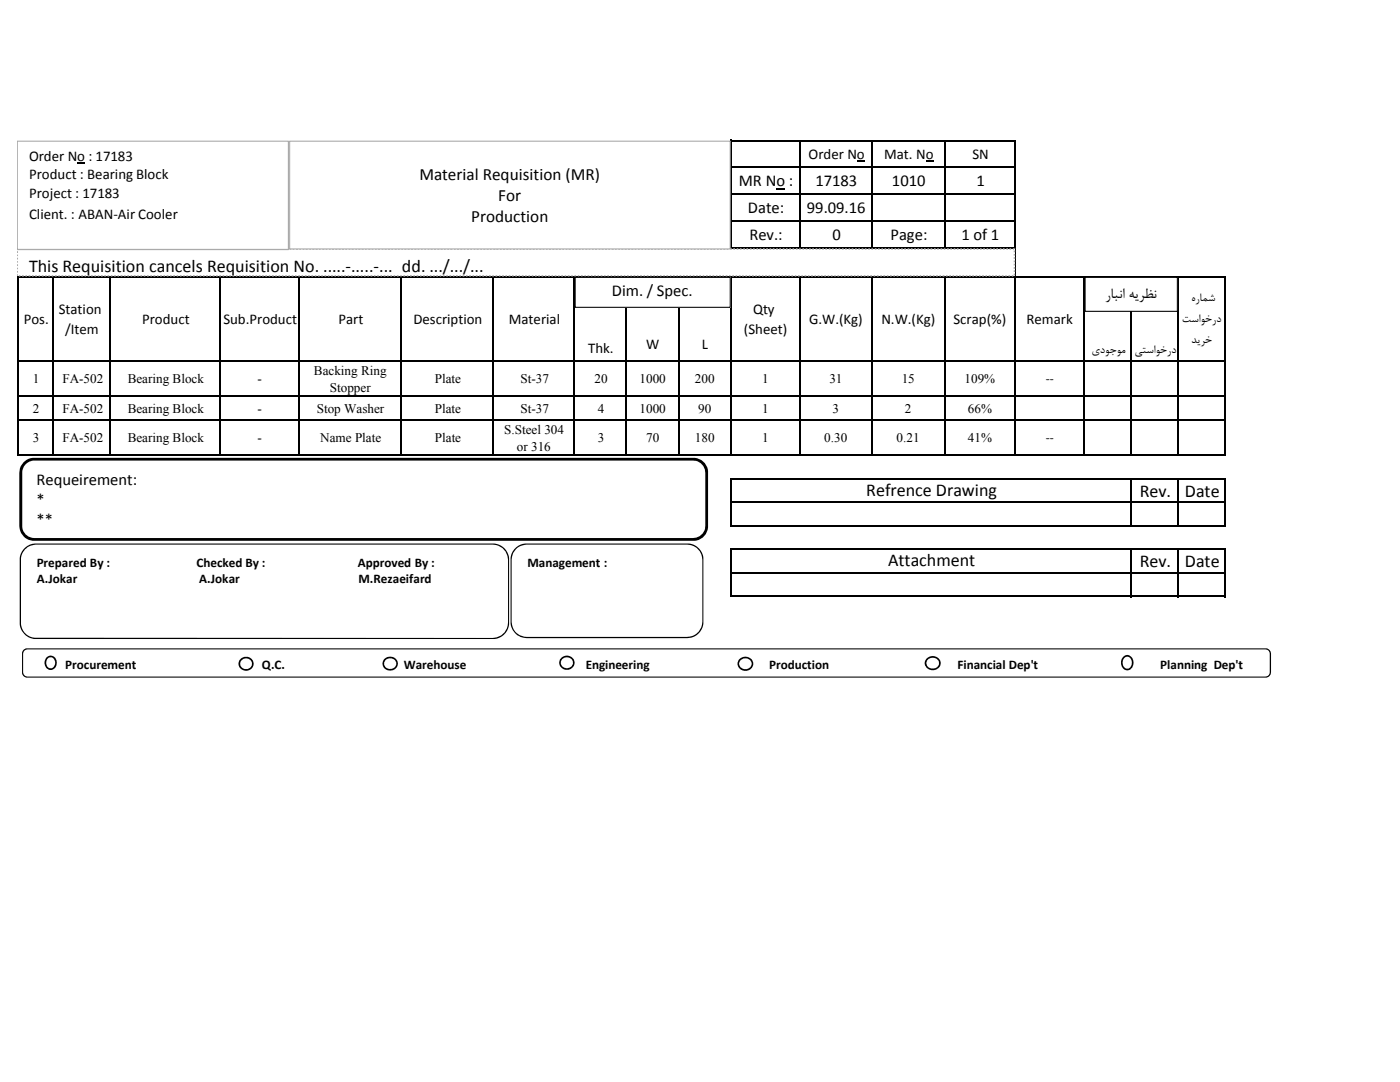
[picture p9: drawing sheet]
<svg xmlns="http://www.w3.org/2000/svg" width="279mm" height="216mm" viewBox="0 0 279 216" stroke-linecap="round" stroke-linejoin="round" font-family="sans-serif">
<path d="M154.9 37.6h1.8v.2h-1.8zM171 32.1h1.6v.2h-1.6zM184.7 32.1h1.6v.2h-1.6z" fill="#000"/>
<g fill="none" stroke="#000" stroke-width=".3">
<path d="M145.9 27.9v21.8M146 28h56.7M146 33.4h56.7M146 38.8h56.7M159.7 28.2v21.5M174 28.2v21.5M188.5 28.2v21.5M202.6 28.2v62.8M3.6 55v36M3.7 55.2h240.9M10.6 55.3v35.7M22 55.3v35.7"/>
<path d="M43.9 55.3v35.7M59.8 55.3v35.7M80 55.3v35.7M98.5 55.3v35.7M114.6 55.3v35.7M125 55.3v35.7M135.4 55.3v35.7M145.9 55.3v35.7M146 44.2h56.7M146 49.6h56.7M159.7 55.3v35.7M174 55.3v35.7"/>
<path d="M188.5 55.3v35.7M216.4 55.3v35.7M225.7 55.3v35.7M235.1 55.3v35.7M244.5 55.3v35.7M3.7 72.1h240.9M3.7 79.1h240.9M3.7 83.8h240.9M3.7 90.8h240.9M145.9 95.4v9.7M146 95.5h98.6M225.7 95.7v9.4"/>
<path d="M235.1 95.7v9.4M244.5 95.7v9.4M145.9 109.5v9.7M146 100.2h98.6M146 104.9h98.6M146 109.6h98.6M146 114.3h98.6M146 119h98.6M225.7 109.8v9.4M235.1 109.8v9.4M244.5 109.8v9.4"/>
</g>
<path d="M3.4 49.7h199v5.3h-199z" fill="#fff"/>
<path d="M3.4 54.7h.2v.3h-.2zM3.4 54.1h.2v.3h-.2zM3.4 53.4h.2v.3h-.2zM3.4 52.7h.2v.4h-.2zM3.4 52.1h.2v.3h-.2zM3.4 51.4h.2v.4h-.2zM3.4 50.8h.2v.3h-.2zM3.4 50.1h.2v.4h-.2zM3.4 49.6l.2-.1v.3h-.2l.2-.1v.1h-.2zM4 49.5h.3v.3h-.3zM4.6 49.5h.4v.3h-.4zM5.3 49.5h.3v.3h-.3zM5.9 49.5h.4v.3h-.4zM6.6 49.5h.3v.3h-.3zM7.2 49.5h.4v.3h-.4zM7.9 49.5h.4v.3h-.4zM8.6 49.5h.3v.3h-.3zM9.2 49.5h.4v.3h-.4zM9.9 49.5h.3v.3h-.3zM10.5 49.5h.4v.3h-.4zM11.2 49.5h.3v.3h-.3zM11.9 49.5h.3v.3h-.3zM12.5 49.5h.3v.3h-.3zM13.2 49.5h.3v.3h-.3zM13.8 49.5h.3v.3h-.3zM14.5 49.5h.3v.3h-.3zM15.1 49.5h.4v.3h-.4zM15.8 49.5h.3v.3h-.3zM16.4 49.5h.4v.3h-.4zM17.1 49.5h.3v.3h-.3zM17.7 49.5h.4v.3h-.4zM18.4 49.5h.4v.3h-.4zM19 49.5h.4v.3h-.4zM19.7 49.5h.4v.3h-.4zM20.4 49.5h.3v.3h-.3zM21 49.5h.4v.3h-.4zM21.7 49.5h.3v.3h-.3zM22.4 49.5h.3v.3h-.3zM23 49.5h.3v.3h-.3zM23.7 49.5h.3v.3h-.3zM24.3 49.5h.3v.3h-.3zM25 49.5h.3v.3h-.3zM25.6 49.5h.4v.3h-.4zM26.3 49.5h.3v.3h-.3zM26.9 49.5h.4v.3h-.4zM27.6 49.5h.3v.3h-.3zM28.2 49.5h.4v.3h-.4zM28.9 49.5h.4v.3h-.4zM29.5 49.5h.4v.3h-.4zM30.2 49.5h.4v.3h-.4zM30.9 49.5h.3v.3h-.3zM31.5 49.5h.4v.3h-.4zM32.2 49.5h.3v.3h-.3zM32.9 49.5h.3v.3h-.3zM33.5 49.5h.3v.3h-.3zM34.2 49.5h.3v.3h-.3zM34.8 49.5h.3v.3h-.3zM35.5 49.5h.3v.3h-.3zM36.1 49.5h.3v.3h-.3zM36.8 49.5h.3v.3h-.3zM37.4 49.5h.4v.3h-.4zM38.1 49.5h.3v.3h-.3zM38.7 49.5h.4v.3h-.4zM39.4 49.5h.4v.3h-.4zM40 49.5h.4v.3h-.4zM40.7 49.5h.4v.3h-.4zM41.4 49.5h.3v.3h-.3zM42 49.5h.4v.3h-.4zM42.7 49.5h.3v.3h-.3zM43.3 49.5h.4v.3h-.4zM44 49.5h.3v.3h-.3zM44.7 49.5h.3v.3h-.3zM45.3 49.5h.3v.3h-.3zM46 49.5h.3v.3h-.3zM46.6 49.5h.3v.3h-.3zM47.3 49.5h.3v.3h-.3zM47.9 49.5h.4v.3h-.4zM48.6 49.5h.3v.3h-.3zM49.2 49.5h.4v.3h-.4zM49.9 49.5h.3v.3h-.3zM50.5 49.5h.4v.3h-.4zM51.2 49.5h.4v.3h-.4zM51.9 49.5h.3v.3h-.3zM52.5 49.5h.4v.3h-.4zM53.2 49.5h.3v.3h-.3zM53.8 49.5h.4v.3h-.4zM54.5 49.5h.3v.3h-.3zM55.2 49.5h.3v.3h-.3zM55.8 49.5h.3v.3h-.3zM56.5 49.5h.3v.3h-.3zM57.1 49.5h.3v.3h-.3zM57.8 49.5h.3v.3h-.3zM58.4 49.5h.4v.3h-.4zM59.1 49.5h.3v.3h-.3zM59.7 49.5h.4v.3h-.4zM60.4 49.5h.3v.3h-.3zM61 49.5h.4v.3h-.4zM61.7 49.5h.4v.3h-.4zM62.4 49.5h.3v.3h-.3zM63 49.5h.4v.3h-.4zM63.7 49.5h.3v.3h-.3zM64.3 49.5h.4v.3h-.4zM65 49.5h.3v.3h-.3zM65.7 49.5h.3v.3h-.3zM66.3 49.5h.3v.3h-.3zM67 49.5h.3v.3h-.3zM67.6 49.5h.3v.3h-.3zM68.3 49.5h.3v.3h-.3zM68.9 49.5h.4v.3h-.4zM69.6 49.5h.3v.3h-.3zM70.2 49.5h.4v.3h-.4zM70.9 49.5h.3v.3h-.3zM71.5 49.5h.4v.3h-.4zM72.2 49.5h.4v.3h-.4zM72.9 49.5h.3v.3h-.3zM73.5 49.5h.4v.3h-.4zM74.2 49.5h.3v.3h-.3zM74.8 49.5h.4v.3h-.4zM75.5 49.5h.3v.3h-.3zM76.2 49.5h.3v.3h-.3zM76.8 49.5h.3v.3h-.3zM77.5 49.5h.3v.3h-.3zM78.1 49.5h.3v.3h-.3zM78.8 49.5h.3v.3h-.3zM79.4 49.5h.4v.3h-.4zM80.1 49.5h.3v.3h-.3zM80.7 49.5h.4v.3h-.4zM81.4 49.5h.3v.3h-.3zM82 49.5h.4v.3h-.4zM82.7 49.5h.4v.3h-.4zM83.4 49.5h.3v.3h-.3zM84 49.5h.4v.3h-.4zM84.7 49.5h.3v.3h-.3zM85.3 49.5h.4v.3h-.4zM86 49.5h.3v.3h-.3zM86.7 49.5h.3v.3h-.3zM87.3 49.5h.3v.3h-.3zM88 49.5h.3v.3h-.3zM88.6 49.5h.3v.3h-.3zM89.3 49.5h.3v.3h-.3zM89.9 49.5h.4v.3h-.4zM90.6 49.5h.3v.3h-.3zM91.2 49.5h.4v.3h-.4zM91.9 49.5h.3v.3h-.3zM92.5 49.5h.4v.3h-.4zM93.2 49.5h.4v.3h-.4zM93.9 49.5h.3v.3h-.3zM94.5 49.5h.4v.3h-.4zM95.2 49.5h.3v.3h-.3zM95.8 49.5h.4v.3h-.4zM96.5 49.5h.3v.3h-.3zM97.2 49.5h.3v.3h-.3zM97.8 49.5h.3v.3h-.3zM98.5 49.5h.3v.3h-.3zM99.1 49.5h.3v.3h-.3zM99.8 49.5h.3v.3h-.3zM100.4 49.5h.4v.3h-.4zM101.1 49.5h.3v.3h-.3zM101.7 49.5h.4v.3h-.4zM102.4 49.5h.3v.3h-.3zM103 49.5h.4v.3h-.4zM103.7 49.5h.4v.3h-.4zM104.4 49.5h.3v.3h-.3zM105 49.5h.4v.3h-.4zM105.7 49.5h.3v.3h-.3zM106.3 49.5h.4v.3h-.4zM107 49.5h.3v.3h-.3zM107.7 49.5h.3v.3h-.3zM108.3 49.5h.3v.3h-.3zM109 49.5h.3v.3h-.3zM109.6 49.5h.3v.3h-.3zM110.3 49.5h.3v.3h-.3zM110.9 49.5h.4v.3h-.4zM111.6 49.5h.3v.3h-.3zM112.2 49.5h.4v.3h-.4zM112.9 49.5h.3v.3h-.3zM113.5 49.5h.4v.3h-.4zM114.2 49.5h.4v.3h-.4zM114.9 49.5h.3v.3h-.3zM115.5 49.5h.4v.3h-.4zM116.2 49.5h.3v.3h-.3zM116.8 49.5h.4v.3h-.4zM117.5 49.5h.3v.3h-.3zM118.2 49.5h.3v.3h-.3zM118.8 49.5h.3v.3h-.3zM119.5 49.5h.3v.3h-.3zM120.1 49.5h.3v.3h-.3zM120.8 49.5h.3v.3h-.3zM121.4 49.5h.4v.3h-.4zM122.1 49.5h.3v.3h-.3zM122.7 49.5h.4v.3h-.4zM123.4 49.5h.3v.3h-.3zM124 49.5h.4v.3h-.4zM124.7 49.5h.4v.3h-.4zM125.3 49.5h.4v.3h-.4zM126 49.5h.4v.3h-.4zM126.7 49.5h.3v.3h-.3zM127.3 49.5h.4v.3h-.4zM128 49.5h.3v.3h-.3zM128.7 49.5h.3v.3h-.3zM129.3 49.5h.3v.3h-.3zM130 49.5h.3v.3h-.3zM130.6 49.5h.3v.3h-.3zM131.3 49.5h.3v.3h-.3zM131.9 49.5h.3v.3h-.3zM132.6 49.5h.3v.3h-.3zM133.2 49.5h.4v.3h-.4zM133.9 49.5h.3v.3h-.3zM134.5 49.5h.4v.3h-.4zM135.2 49.5h.4v.3h-.4zM135.8 49.5h.4v.3h-.4zM136.5 49.5h.4v.3h-.4zM137.2 49.5h.3v.3h-.3zM137.8 49.5h.4v.3h-.4zM138.5 49.5h.3v.3h-.3zM139.1 49.5h.4v.3h-.4zM139.8 49.5h.3v.3h-.3zM140.5 49.5h.3v.3h-.3zM141.1 49.5h.3v.3h-.3zM141.8 49.5h.3v.3h-.3zM142.4 49.5h.3v.3h-.3zM143.1 49.5h.3v.3h-.3zM143.7 49.5h.4v.3h-.4zM144.4 49.5h.3v.3h-.3zM145 49.5h.4v.3h-.4zM145.7 49.5h.3v.3h-.3zM146.3 49.5h.4v.3h-.4zM147 49.5h.4v.3h-.4zM147.7 49.5h.3v.3h-.3zM148.3 49.5h.4v.3h-.4zM149 49.5h.3v.3h-.3zM149.6 49.5h.4v.3h-.4zM150.3 49.5h.3v.3h-.3zM151 49.5h.3v.3h-.3zM151.6 49.5h.3v.3h-.3zM152.3 49.5h.3v.3h-.3zM152.9 49.5h.3v.3h-.3zM153.6 49.5h.3v.3h-.3zM154.2 49.5h.4v.3h-.4zM154.9 49.5h.3v.3h-.3zM155.5 49.5h.4v.3h-.4zM156.2 49.5h.3v.3h-.3zM156.8 49.5h.4v.3h-.4zM157.5 49.5h.4v.3h-.4zM158.2 49.5h.3v.3h-.3zM158.8 49.5h.4v.3h-.4zM159.5 49.5h.3v.3h-.3zM160.1 49.5h.4v.3h-.4zM160.8 49.5h.3v.3h-.3zM161.5 49.5h.3v.3h-.3zM162.1 49.5h.3v.3h-.3zM162.8 49.5h.3v.3h-.3zM163.4 49.5h.3v.3h-.3zM164.1 49.5h.3v.3h-.3zM164.7 49.5h.4v.3h-.4zM165.4 49.5h.3v.3h-.3zM166 49.5h.4v.3h-.4zM166.7 49.5h.3v.3h-.3zM167.3 49.5h.4v.3h-.4zM168 49.5h.4v.3h-.4zM168.7 49.5h.3v.3h-.3zM169.3 49.5h.4v.3h-.4zM170 49.5h.3v.3h-.3zM170.6 49.5h.4v.3h-.4zM171.3 49.5h.3v.3h-.3zM172 49.5h.3v.3h-.3zM172.6 49.5h.3v.3h-.3zM173.3 49.5h.3v.3h-.3zM173.9 49.5h.3v.3h-.3zM174.6 49.5h.3v.3h-.3zM175.2 49.5h.4v.3h-.4zM175.9 49.5h.3v.3h-.3zM176.5 49.5h.4v.3h-.4zM177.2 49.5h.3v.3h-.3zM177.8 49.5h.4v.3h-.4zM178.5 49.5h.4v.3h-.4zM179.2 49.5h.3v.3h-.3zM179.8 49.5h.4v.3h-.4zM180.5 49.5h.3v.3h-.3zM181.1 49.5h.4v.3h-.4zM181.8 49.5h.3v.3h-.3zM182.5 49.5h.3v.3h-.3zM183.1 49.5h.3v.3h-.3zM183.8 49.5h.3v.3h-.3zM184.4 49.5h.3v.3h-.3zM185.1 49.5h.3v.3h-.3zM185.7 49.5h.4v.3h-.4zM186.4 49.5h.3v.3h-.3zM187 49.5h.4v.3h-.4zM187.7 49.5h.3v.3h-.3zM188.3 49.5h.4v.3h-.4zM189 49.5h.4v.3h-.4zM189.7 49.5h.3v.3h-.3zM190.3 49.5h.4v.3h-.4zM191 49.5h.3v.3h-.3zM191.6 49.5h.4v.3h-.4zM192.3 49.5h.3v.3h-.3zM193 49.5h.3v.3h-.3zM193.6 49.5h.3v.3h-.3zM194.3 49.5h.3v.3h-.3zM194.9 49.5h.3v.3h-.3zM195.6 49.5h.3v.3h-.3zM196.2 49.5h.4v.3h-.4zM196.9 49.5h.3v.3h-.3zM197.5 49.5h.4v.3h-.4zM198.2 49.5h.3v.3h-.3zM198.8 49.5h.4v.3h-.4zM199.5 49.5h.4v.3h-.4zM200.2 49.5h.3v.3h-.3zM200.8 49.5h.4v.3h-.4zM201.5 49.5h.3v.3h-.3zM202.1 49.5l.5 .1v.1h-.3l.1 .1h-.3zM202.3 50h.3v.3h-.3zM202.3 50.7h.3v.3h-.3zM202.3 51.3h.3v.3h-.3zM202.3 52h.3v.3h-.3zM202.3 52.6h.3v.4h-.3zM202.3 53.3h.3v.3h-.3zM202.3 53.9h.3v.4h-.3zM202.3 54.6h.3v.3h-.3zM201.9 54.9h.3v.3h-.3zM201.3 54.9h.3v.3h-.3zM200.6 54.9h.3v.3h-.3zM199.9 54.9h.4v.3h-.4zM199.3 54.9h.3v.3h-.3zM198.6 54.9h.4v.3h-.4zM198 54.9h.3v.3h-.3zM197.3 54.9h.4v.3h-.4zM196.7 54.9h.3v.3h-.3zM196 54.9h.3v.3h-.3zM195.4 54.9h.3v.3h-.3zM194.7 54.9h.3v.3h-.3zM194.1 54.9h.3v.3h-.3zM193.4 54.9h.3v.3h-.3zM192.7 54.9h.3v.3h-.3zM192.1 54.9h.3v.3h-.3zM191.4 54.9h.3v.3h-.3zM190.8 54.9h.3v.3h-.3zM190.1 54.9h.3v.3h-.3zM189.4 54.9h.4v.3h-.4zM188.8 54.9h.3v.3h-.3zM188.1 54.9h.4v.3h-.4zM187.5 54.9h.3v.3h-.3zM186.8 54.9h.4v.3h-.4zM186.2 54.9h.3v.3h-.3zM185.5 54.9h.3v.3h-.3zM184.9 54.9h.3v.3h-.3zM184.2 54.9h.3v.3h-.3zM183.6 54.9h.3v.3h-.3zM182.9 54.9h.3v.3h-.3zM182.2 54.9h.3v.3h-.3zM181.6 54.9h.3v.3h-.3zM180.9 54.9h.3v.3h-.3zM180.3 54.9h.3v.3h-.3zM179.6 54.9h.3v.3h-.3zM178.9 54.9h.4v.3h-.4zM178.3 54.9h.3v.3h-.3zM177.6 54.9h.4v.3h-.4zM177 54.9h.3v.3h-.3zM176.3 54.9h.4v.3h-.4zM175.7 54.9h.3v.3h-.3zM175 54.9h.3v.3h-.3zM174.4 54.9h.3v.3h-.3zM173.7 54.9h.3v.3h-.3zM173.1 54.9h.3v.3h-.3zM172.4 54.9h.3v.3h-.3zM171.7 54.9h.3v.3h-.3zM171.1 54.9h.3v.3h-.3zM170.4 54.9h.3v.3h-.3zM169.8 54.9h.3v.3h-.3zM169.1 54.9h.3v.3h-.3zM168.4 54.9h.4v.3h-.4zM167.8 54.9h.3v.3h-.3zM167.1 54.9h.4v.3h-.4zM166.5 54.9h.3v.3h-.3zM165.8 54.9h.4v.3h-.4zM165.2 54.9h.3v.3h-.3zM164.5 54.9h.3v.3h-.3zM163.9 54.9h.3v.3h-.3zM163.2 54.9h.3v.3h-.3zM162.6 54.9h.3v.3h-.3zM161.9 54.9h.3v.3h-.3zM161.2 54.9h.3v.3h-.3zM160.6 54.9h.3v.3h-.3zM159.9 54.9h.3v.3h-.3zM159.3 54.9h.3v.3h-.3zM158.6 54.9h.3v.3h-.3zM157.9 54.9h.4v.3h-.4zM157.3 54.9h.3v.3h-.3zM156.6 54.9h.4v.3h-.4zM156 54.9h.3v.3h-.3zM155.3 54.9h.4v.3h-.4zM154.7 54.9h.3v.3h-.3zM154 54.9h.3v.3h-.3zM153.4 54.9h.3v.3h-.3zM152.7 54.9h.3v.3h-.3zM152.1 54.9h.3v.3h-.3zM151.4 54.9h.3v.3h-.3zM150.7 54.9h.3v.3h-.3zM150.1 54.9h.3v.3h-.3zM149.4 54.9h.3v.3h-.3zM148.8 54.9h.3v.3h-.3zM148.1 54.9h.3v.3h-.3zM147.4 54.9h.4v.3h-.4zM146.8 54.9h.3v.3h-.3zM146.1 54.9h.4v.3h-.4zM145.5 54.9h.3v.3h-.3zM144.8 54.9h.4v.3h-.4zM144.2 54.9h.3v.3h-.3zM143.5 54.9h.3v.3h-.3zM142.9 54.9h.3v.3h-.3zM142.2 54.9h.3v.3h-.3zM141.6 54.9h.3v.3h-.3zM140.9 54.9h.3v.3h-.3zM140.3 54.9h.2v.3h-.2zM139.6 54.9h.3v.3h-.3zM138.9 54.9h.3v.3h-.3zM138.3 54.9h.3v.3h-.3zM137.6 54.9h.3v.3h-.3zM136.9 54.9h.4v.3h-.4zM136.3 54.9h.3v.3h-.3zM135.6 54.9h.4v.3h-.4zM135 54.9h.3v.3h-.3zM134.3 54.9h.4v.3h-.4zM133.7 54.9h.3v.3h-.3zM133 54.9h.3v.3h-.3zM132.4 54.9h.3v.3h-.3zM131.7 54.9h.3v.3h-.3zM131.1 54.9h.3v.3h-.3zM130.4 54.9h.3v.3h-.3zM129.8 54.9h.2v.3h-.2zM129.1 54.9h.3v.3h-.3zM128.4 54.9h.3v.3h-.3zM127.8 54.9h.3v.3h-.3zM127.1 54.9h.3v.3h-.3zM126.4 54.9h.4v.3h-.4zM125.8 54.9h.3v.3h-.3zM125.1 54.9h.4v.3h-.4zM124.5 54.9h.3v.3h-.3zM123.8 54.9h.4v.3h-.4zM123.2 54.9h.3v.3h-.3zM122.5 54.9h.4v.3h-.4zM121.9 54.9h.3v.3h-.3zM121.2 54.9h.3v.3h-.3zM120.6 54.9h.3v.3h-.3zM119.9 54.9h.3v.3h-.3zM119.3 54.9h.2v.3h-.2zM118.6 54.9h.3v.3h-.3zM117.9 54.9h.3v.3h-.3zM117.3 54.9h.3v.3h-.3zM116.6 54.9h.3v.3h-.3zM116 54.9h.3v.3h-.3zM115.3 54.9h.3v.3h-.3zM114.6 54.9h.4v.3h-.4zM114 54.9h.3v.3h-.3zM113.3 54.9h.4v.3h-.4zM112.7 54.9h.3v.3h-.3zM112 54.9h.4v.3h-.4zM111.4 54.9h.3v.3h-.3zM110.7 54.9h.3v.3h-.3zM110.1 54.9h.3v.3h-.3zM109.4 54.9h.3v.3h-.3zM108.8 54.9h.3v.3h-.3zM108.1 54.9h.3v.3h-.3zM107.4 54.9h.3v.3h-.3zM106.8 54.9h.3v.3h-.3zM106.1 54.9h.3v.3h-.3zM105.5 54.9h.3v.3h-.3zM104.8 54.9h.3v.3h-.3zM104.1 54.9h.4v.3h-.4zM103.5 54.9h.3v.3h-.3zM102.8 54.9h.4v.3h-.4zM102.2 54.9h.3v.3h-.3zM101.5 54.9h.4v.3h-.4zM100.9 54.9h.3v.3h-.3zM100.2 54.9h.3v.3h-.3zM99.6 54.9h.3v.3h-.3zM98.9 54.9h.3v.3h-.3zM98.3 54.9h.3v.3h-.3zM97.6 54.9h.3v.3h-.3zM96.9 54.9h.3v.3h-.3zM96.3 54.9h.3v.3h-.3zM95.6 54.9h.3v.3h-.3zM95 54.9h.3v.3h-.3zM94.3 54.9h.3v.3h-.3zM93.6 54.9h.4v.3h-.4zM93 54.9h.3v.3h-.3zM92.3 54.9h.4v.3h-.4zM91.7 54.9h.3v.3h-.3zM91 54.9h.4v.3h-.4zM90.4 54.9h.3v.3h-.3zM89.7 54.9h.3v.3h-.3zM89.1 54.9h.3v.3h-.3zM88.4 54.9h.3v.3h-.3zM87.8 54.9h.3v.3h-.3zM87.1 54.9h.3v.3h-.3zM86.4 54.9h.3v.3h-.3zM85.8 54.9h.3v.3h-.3zM85.1 54.9h.3v.3h-.3zM84.5 54.9h.3v.3h-.3zM83.8 54.9h.3v.3h-.3zM83.1 54.9h.4v.3h-.4zM82.5 54.9h.3v.3h-.3zM81.8 54.9h.4v.3h-.4zM81.2 54.9h.3v.3h-.3zM80.5 54.9h.4v.3h-.4zM79.9 54.9h.3v.3h-.3zM79.2 54.9h.3v.3h-.3zM78.6 54.9h.3v.3h-.3zM77.9 54.9h.3v.3h-.3zM77.3 54.9h.3v.3h-.3zM76.6 54.9h.3v.3h-.3zM75.9 54.9h.3v.3h-.3zM75.3 54.9h.3v.3h-.3zM74.6 54.9h.3v.3h-.3zM74 54.9h.3v.3h-.3zM73.3 54.9h.3v.3h-.3zM72.6 54.9h.4v.3h-.4zM72 54.9h.3v.3h-.3zM71.3 54.9h.4v.3h-.4zM70.7 54.9h.3v.3h-.3zM70 54.9h.4v.3h-.4zM69.4 54.9h.3v.3h-.3zM68.7 54.9h.3v.3h-.3zM68.1 54.9h.3v.3h-.3zM67.4 54.9h.3v.3h-.3zM66.8 54.9h.3v.3h-.3zM66.1 54.9h.3v.3h-.3zM65.4 54.9h.3v.3h-.3zM64.8 54.9h.3v.3h-.3zM64.1 54.9h.3v.3h-.3zM63.5 54.9h.3v.3h-.3zM62.8 54.9h.3v.3h-.3zM62.1 54.9h.4v.3h-.4zM61.5 54.9h.3v.3h-.3zM60.8 54.9h.4v.3h-.4zM60.2 54.9h.3v.3h-.3zM59.5 54.9h.4v.3h-.4zM58.9 54.9h.3v.3h-.3zM58.2 54.9h.3v.3h-.3zM57.6 54.9h.3v.3h-.3zM56.9 54.9h.3v.3h-.3zM56.3 54.9h.3v.3h-.3zM55.6 54.9h.3v.3h-.3zM54.9 54.9h.3v.3h-.3zM54.3 54.9h.3v.3h-.3zM53.6 54.9h.3v.3h-.3zM53 54.9h.3v.3h-.3zM52.3 54.9h.3v.3h-.3zM51.6 54.9h.4v.3h-.4zM51 54.9h.3v.3h-.3zM50.3 54.9h.4v.3h-.4zM49.7 54.9h.3v.3h-.3zM49 54.9h.4v.3h-.4zM48.4 54.9h.3v.3h-.3zM47.7 54.9h.3v.3h-.3zM47.1 54.9h.3v.3h-.3zM46.4 54.9h.3v.3h-.3zM45.8 54.9h.3v.3h-.3zM45.1 54.9h.3v.3h-.3zM44.4 54.9h.3v.3h-.3zM43.8 54.9h.3v.3h-.3zM43.1 54.9h.3v.3h-.3zM42.5 54.9h.3v.3h-.3zM41.8 54.9h.3v.3h-.3zM41.1 54.9h.4v.3h-.4zM40.5 54.9h.3v.3h-.3zM39.8 54.9h.4v.3h-.4zM39.2 54.9h.3v.3h-.3zM38.5 54.9h.4v.3h-.4zM37.9 54.9h.3v.3h-.3zM37.2 54.9h.3v.3h-.3zM36.6 54.9h.3v.3h-.3zM35.9 54.9h.3v.3h-.3zM35.3 54.9h.3v.3h-.3zM34.6 54.9h.3v.3h-.3zM34 54.9h.2v.3h-.2zM33.3 54.9h.3v.3h-.3zM32.6 54.9h.3v.3h-.3zM32 54.9h.3v.3h-.3zM31.3 54.9h.3v.3h-.3zM30.6 54.9h.4v.3h-.4zM30 54.9h.3v.3h-.3zM29.3 54.9h.4v.3h-.4zM28.7 54.9h.3v.3h-.3zM28 54.9h.4v.3h-.4zM27.4 54.9h.3v.3h-.3zM26.7 54.9h.4v.3h-.4zM26.1 54.9h.3v.3h-.3zM25.4 54.9h.3v.3h-.3zM24.8 54.9h.3v.3h-.3zM24.1 54.9h.3v.3h-.3zM23.5 54.9h.2v.3h-.2zM22.8 54.9h.3v.3h-.3zM22.1 54.9h.3v.3h-.3zM21.5 54.9h.3v.3h-.3zM20.8 54.9h.3v.3h-.3zM20.2 54.9h.3v.3h-.3zM19.5 54.9h.3v.3h-.3zM18.8 54.9h.4v.3h-.4zM18.2 54.9h.3v.3h-.3zM17.5 54.9h.4v.3h-.4zM16.9 54.9h.3v.3h-.3zM16.2 54.9h.4v.3h-.4zM15.6 54.9h.3v.3h-.3zM14.9 54.9h.3v.3h-.3zM14.3 54.9h.3v.3h-.3zM13.6 54.9h.3v.3h-.3zM13 54.9h.3v.3h-.3zM12.3 54.9h.3v.3h-.3zM11.6 54.9h.3v.3h-.3zM11 54.9h.3v.3h-.3zM10.3 54.9h.3v.3h-.3zM9.7 54.9h.3v.3h-.3zM9 54.9h.3v.3h-.3zM8.3 54.9h.4v.3h-.4zM7.7 54.9h.3v.3h-.3zM7 54.9h.4v.3h-.4zM6.4 54.9h.3v.3h-.3zM5.7 54.9h.4v.3h-.4zM5.1 54.9h.3v.3h-.3zM4.4 54.9h.3v.3h-.3zM3.8 54.9h.3v.3h-.3z" fill="#a6a6a6"/>
<path d="M3.4 28.2h54.1v21.6h-54.1z" fill="#fff"/>
<path d="M3.4 28.1h54.2v21.8h-54.2zM3.4 28.3l.2-.1v21.6l-.2-.1h54.1l-.1 .1v-21.6l.1 .1z" fill="#a6a6a6"/>
<path d="M15.4 32.5h1.6v.2h-1.6z" fill="#000"/>
<path d="M57.8 28.2h87.9v21.5h-87.9z" fill="#fff"/>
<path d="M57.7 28.1h88l.1 .1v21.5l-.1 .1h-87.9zM57.8 28.3l.1-.1v21.5l-.1-.1h87.9l-.1 .1v-21.5l.1 .1z" fill="#a6a6a6"/>
<path d="M216.5 55.3h18.4v6.8h-18.4z" fill="#fff"/>
<path d="M216.5 55.3l18.5-.1 .1 .1-.1 6.9h-18.5l-.1-.1zM216.5 55.5l.2-.2v6.8l-.2-.1h18.5l-.1 .1v-6.8l.1 .2z" fill="#000"/>
<path d="M5.1 92.2l1.1-.5 .6-.1h131.5a2.68 2.68 0 0 1 2.7 2.7v10.6a2.66 2.66 0 0 1-2.7 2.7h-131.5a2.66 2.66 0 0 1-2.7-2.7v-10.6a2.68 2.68 0 0 1 1-2.1z" fill-rule="evenodd" fill="#fff"/>
<path d="M4.9 92.1a2.76 2.76 0 0 1 1.9-.7h131.8a2.94 2.94 0 0 1 2.7 2.6v11.2a2.94 2.94 0 0 1-2.6 2.7h-131.9a2.92 2.92 0 0 1-2.9-2.9v-10.7a2.99 2.99 0 0 1 1-2.2zM5.1 92.6l-.3 .5-.4 .9v10.9a2.39 2.39 0 0 0 2.4 2.5h131.5a2.44 2.44 0 0 0 2.5-2.5v-10.6a2.44 2.44 0 0 0-2.5-2.4h-131.7l-.7 .2z" fill="#000"/>
<path d="M5 109.5a3.1 3.1 0 0 1 2.2-1h91.1a3.2 3.2 0 0 1 3.2 3.2v12.5a3.1 3.1 0 0 1-3.2 3.2h-91.1a3.1 3.1 0 0 1-3.1-3.2v-12.5a3.2 3.2 0 0 1 .9-2.2z" fill-rule="evenodd" fill="#fff"/>
<path d="M5 109.3a3.1 3.1 0 0 1 2.2-.8h91.5a3.3 3.3 0 0 1 2.9 2.9v13.2a3.3 3.3 0 0 1-2.9 2.9h-91.5a3.3 3.3 0 0 1-3.3-3.3l.1-13.2a3.4 3.4 0 0 1 1-1.7zM5 109.6l-.6 .9-.2 .9v12.8a2.95 2.95 0 0 0 3 3.1h91.1a3.1 3.1 0 0 0 3.1-3.1v-12.5a3.1 3.1 0 0 0-3.1-3h-91.1l-1.1 .2z" fill="#000"/>
<path d="M114.8 55.3h30.9v6h-30.9z" fill="#fff"/>
<path d="M114.7 55.3l31-.1 .1 .1v6l-31 .1-.2-.1zM114.8 55.5l.1-.2v6l-.1-.1h30.9l-.1 .1v-6l.1 .2z" fill="#000"/>
<path d="M102.9 109.5a3.1 3.1 0 0 1 2.2-1h32.1a3.1 3.1 0 0 1 3.1 3.2v12.4a3.1 3.1 0 0 1-3.1 3.1h-32.1a3.1 3.1 0 0 1-3.1-3.1v-12.4a3.1 3.1 0 0 1 .9-2.2z" fill-rule="evenodd" fill="#fff"/>
<path d="M103 109.3a3 3 0 0 1 2.1-.8h32.4a3.2 3.2 0 0 1 2.9 2.8v13.1a3.3 3.3 0 0 1-3.2 2.9h-32.1a3.2 3.2 0 0 1-3.2-3.2v-13.1a3.2 3.2 0 0 1 1.1-1.7zM103.2 109.3l-.8 1.2-.3 1.2v12.4a2.99 2.99 0 0 0 3 3h32.1a3 3 0 0 0 3-3v-12.4a3 3 0 0 0-3-3h-32.1l-1.1 .2z" fill="#000"/>
<path d="M4.8 129.7l.7-.2h247.1a.95 .95 0 0 1 .9 .9v3.8a.91 .91 0 0 1-.9 .9h-247.1a.92 .92 0 0 1-1-.9v-3.8z" fill-rule="evenodd" fill="#fff"/>
<path d="M4.6 129.8l.6-.4h247.6l.6 .4 .3 .6v3.8l-.3 .6-.6 .4h-247.6l-.6-.4-.2-.4v-4.2zM4.9 129.8l-.3 .6v3.8l.3 .6 .6 .2h247.1l.5-.2 .3-.5v-4l-.3-.5-.5-.2h-247.1z" fill="#000"/>
<path d="M9.5 131.2a1.21 1.21 0 0 1 1.6 .5 1.21 1.21 0 0 1-.4 1.6 1.21 1.21 0 0 1-1.6-.5 1.21 1.21 0 0 1 .4-1.6z" fill-rule="evenodd" fill="#fff"/>
<path d="M9.2 131.2l.4-.3 .5-.1a1.45 1.45 0 0 1 1.2 1.6 1.45 1.45 0 0 1-1.4 1.3 1.56 1.56 0 0 1-.7-2.5zM9.6 131.3l-.4 .7 .2 .9 .4 .4h.6l.4-.2 .2-.6-.1-.7-.5-.6-.5-.1z" fill="#000"/>
<path d="M48 131.7a1.33 1.33 0 0 1 2-.2 1.33 1.33 0 0 1 0 2 1.33 1.33 0 0 1-2-.3 1.13 1.13 0 0 1 0-1.5z" fill-rule="evenodd" fill="#fff"/>
<path d="M48 131.4a1.47 1.47 0 0 1 2-.1 1.47 1.47 0 0 1 .4 1.9 1.47 1.47 0 0 1-2.2 .4 1.47 1.47 0 0 1-.2-2.2zM48.3 131.7l-.4 .8 .4 .7 .6 .3h.5l.6-.3 .2-.3 .1-.7-.5-.6-.7-.2z" fill="#000"/>
<path d="M76.8 131.7a1.33 1.33 0 0 1 1.8-.4 1.33 1.33 0 0 1 .4 1.8 1.33 1.33 0 0 1-1.8 .4 1.33 1.33 0 0 1-.4-1.8z" fill-rule="evenodd" fill="#fff"/>
<path d="M76.8 131.4a1.76 1.76 0 0 1 1.9-.2 1.44 1.44 0 0 1 .5 2 1.44 1.44 0 0 1-1.9 .5 1.37 1.37 0 0 1-.5-2.3zM77 131.7l-.3 .5v.4l.5 .7 .9 .2 .8-.5 .2-.8-.5-.7-1-.1z" fill="#000"/>
<path d="M224.3 131.1a1.18 1.18 0 0 1 1.5 .1 1.18 1.18 0 0 1 .2 1.5 1.09 1.09 0 0 1-1.3 .9 1.09 1.09 0 0 1-.8-1.4v-.4z" fill-rule="evenodd" fill="#fff"/>
<path d="M224.1 131.1l.1-.1a1.14 1.14 0 0 1 1.9 .7 1.4 1.4 0 0 1-.1 1.5 1.4 1.4 0 0 1-1.5 .4 1.69 1.69 0 0 1-.7-1.9zM224.5 131.2l-.4 .5v1l.4 .6 .6 .1 .5-.3 .3-.6v-.5l-.3-.6-.3-.3-.3-.1z" fill="#000"/>
<path d="M112 131.5a1.34 1.34 0 0 1 1.8-.3 1.34 1.34 0 0 1 .4 1.8 1.34 1.34 0 0 1-1.8 .3 1.34 1.34 0 0 1-.4-1.8z" fill-rule="evenodd" fill="#fff"/>
<path d="M112.1 131.2a1.47 1.47 0 0 1 2.3 .3 1.47 1.47 0 0 1-1 2.1h-.5a1.41 1.41 0 0 1-1.2-.9 1.41 1.41 0 0 1 .4-1.5zM112.3 131.4l-.4 .6v.5l.5 .6 1 .2 .8-.5 .1-.8-.3-.6-.9-.3z" fill="#000"/>
<path d="M185 131.6a1.38 1.38 0 0 1 1.9-.4 1.38 1.38 0 0 1 .4 1.9 1.38 1.38 0 0 1-1.9 .3 1.38 1.38 0 0 1-.4-1.8z" fill-rule="evenodd" fill="#fff"/>
<path d="M185 131.3l.8-.4h.7l.8 .4 .3 .4a1.5 1.5 0 0 1-1.8 2 1.39 1.39 0 0 1-1.2-.9 1.39 1.39 0 0 1 .4-1.5zM185.2 131.6l-.3 .7 .2 .6 .3 .3 .5 .2 .7-.1 .7-.5 .1-.7-.5-.7-.8-.2z" fill="#000"/>
<path d="M147.6 131.7a1.35 1.35 0 0 1 1.9-.3 1.35 1.35 0 0 1 .4 1.8 1.35 1.35 0 0 1-1.9 .3 1.35 1.35 0 0 1-.4-1.8z" fill-rule="evenodd" fill="#fff"/>
<path d="M147.4 131.6l.7-.5 .7-.1 .6 .1 .7 .5a1.44 1.44 0 0 1-1 2.3h-.6a1.44 1.44 0 0 1-1.1-2.3zM147.9 131.7l-.4 .8 .2 .6 .3 .3 1 .1 .8-.4 .2-.7-.4-.7-.6-.3h-.5z" fill="#000"/>
<g font-size="3.6">
<text x="5.8" y="54.3">This Requisition cancels Requisition No. .....‐.....‐... dd. .../.../...</text>
<text x="172.9" y="98.9">Refrence Drawing</text>
<text x="227.5" y="99.1">Rev.</text>
<text x="236.5" y="99.1">Date</text>
<text x="177.2" y="113">Attachment</text>
<text x="227.5" y="113.2">Rev.</text>
<text x="236.5" y="113.2">Date</text>
</g>
<g font-size="3.4">
<text x="83.7" y="35.9">Material Requisition (MR)</text>
<text x="99.4" y="40.1">For</text>
<text x="94" y="44.3">Production</text>
</g>
<g font-size="3.3">
<text x="147.4" y="37.2">MR No :</text>
<text x="162.7" y="37.2">17183</text>
<text x="178" y="37.2">1010</text>
<text x="194.9" y="37.2">1</text>
<text x="149.3" y="42.6">Date:</text>
<text x="149.6" y="48">Rev.:</text>
<text x="161" y="42.6">99.09.16</text>
<text x="166.1" y="48">0</text>
<text x="177.7" y="48">Page:</text>
<text x="191.9" y="48">1 of 1</text>
<text x="122.1" y="59.1">Dim. / Spec.</text>
<text x="220.6" y="59.4">رابان ه</text>
<text x="226.6" y="59.4">يرظن</text>
<text x="7.3" y="96.7">Requeirement:</text>
<text x="7.3" y="100.7">*</text>
<text x="7.3" y="104.7">**</text>
</g>
<g font-size="3">
<text x="5.8" y="32.1">Order No : 17183</text>
<text x="5.8" y="35.8">Product : Bearing Block</text>
<text x="161.4" y="31.7">Order No</text>
<text x="176.4" y="31.7">Mat. No</text>
<text x="194.1" y="31.7">SN</text>
<text x="5.8" y="39.4">Project : 17183</text>
<text x="5.8" y="43.8">Client. : ABAN‐Air Cooler</text>
<text x="4.7" y="64.6">Pos.</text>
<text x="11.7" y="62.7">Station</text>
<text x="28.4" y="64.6">Product</text>
<text x="44.6" y="64.6">Sub.Product</text>
<text x="67.6" y="64.6">Part</text>
<text x="82.5" y="64.6">Description</text>
<text x="101.5" y="64.6">Material</text>
<text x="150.3" y="62.7">Qty</text>
<text x="161.5" y="64.6">G.W.(Kg)</text>
<text x="175.9" y="64.6">N.W.(Kg)</text>
<text x="190.3" y="64.6">Scrap(%)</text>
<text x="204.8" y="64.6">Remark</text>
<text x="13" y="66.6">/Item</text>
<text x="117.4" y="70.4">Thk.</text>
<text x="128.9" y="69.7">W</text>
<text x="140" y="69.7">L</text>
<text x="148.5" y="66.6">(Sheet)</text>
</g>
<g font-size="2.6">
<text x="235.9" y="64.2">تساوخرد</text>
<text x="237.7" y="60">هرامش</text>
<text x="217.8" y="70.4">يدوجوم</text>
<text x="226.4" y="70.4">يتساوخرد</text>
<text x="237.7" y="68.4">ديرخ</text>
<text x="6.6" y="76.5">1</text>
<text x="12.4" y="76.5">FA-502</text>
<text x="25.5" y="76.5">Bearing Block</text>
<text x="51.4" y="76.5">-</text>
<text x="62.7" y="74.8">Backing Ring</text>
<text x="86.8" y="76.5">Plate</text>
<text x="103.9" y="76.5">St-37</text>
<text x="118.7" y="76.5">20</text>
<text x="127.6" y="76.5">1000</text>
<text x="138.7" y="76.5">200</text>
<text x="152.1" y="76.5">1</text>
<text x="165.5" y="76.5">31</text>
<text x="180" y="76.5">15</text>
<text x="192.5" y="76.5">109%</text>
<text x="208.7" y="76.5">‐‐</text>
<text x="6.6" y="82.3">2</text>
<text x="12.4" y="82.3">FA-502</text>
<text x="25.5" y="82.3">Bearing Block</text>
<text x="51.4" y="82.3">-</text>
<text x="63.2" y="82.3">Stop Washer</text>
<text x="65.8" y="78.2">Stopper</text>
<text x="86.8" y="82.3">Plate</text>
<text x="103.9" y="82.3">St-37</text>
<text x="119.3" y="82.3">4</text>
<text x="127.6" y="82.3">1000</text>
<text x="139.4" y="82.3">90</text>
<text x="152.1" y="82.3">1</text>
<text x="166.2" y="82.3">3</text>
<text x="180.6" y="82.3">2</text>
<text x="193.2" y="82.3">66%</text>
<text x="6.6" y="88.2">3</text>
<text x="12.4" y="88.2">FA-502</text>
<text x="25.5" y="88.2">Bearing Block</text>
<text x="51.4" y="88.2">-</text>
<text x="63.9" y="88.2">Name Plate</text>
<text x="86.8" y="88.2">Plate</text>
<text x="100.6" y="86.5">S.Steel 304</text>
<text x="103.2" y="89.9">or 316</text>
<text x="119.3" y="88.2">3</text>
<text x="128.9" y="88.2">70</text>
<text x="138.7" y="88.2">180</text>
<text x="152.1" y="88.2">1</text>
<text x="164.5" y="88.2">0.30</text>
<text x="178.9" y="88.2">0.21</text>
<text x="193.2" y="88.2">41%</text>
<text x="208.7" y="88.2">‐‐</text>
<text x="7.3" y="113.2">Prepared By :</text>
<text x="39.2" y="113.2">Checked By :</text>
<text x="71.4" y="113.2">Approved By :</text>
<text x="105.2" y="113.1">Management :</text>
<text x="7.3" y="116.4">A.Jokar</text>
<text x="39.8" y="116.4">A.Jokar</text>
<text x="71.5" y="116.4">M.Rezaeifard</text>
<text x="13" y="133.4">Procurement</text>
<text x="52.3" y="133.4">Q.C.</text>
<text x="80.6" y="133.4">Warehouse</text>
<text x="116.9" y="133.4">Engineering</text>
<text x="153.5" y="133.4">Production</text>
<text x="191.1" y="133.4">Financial Dep't</text>
<text x="231.6" y="133.4">Planning Dep't</text>
</g>
</svg>
